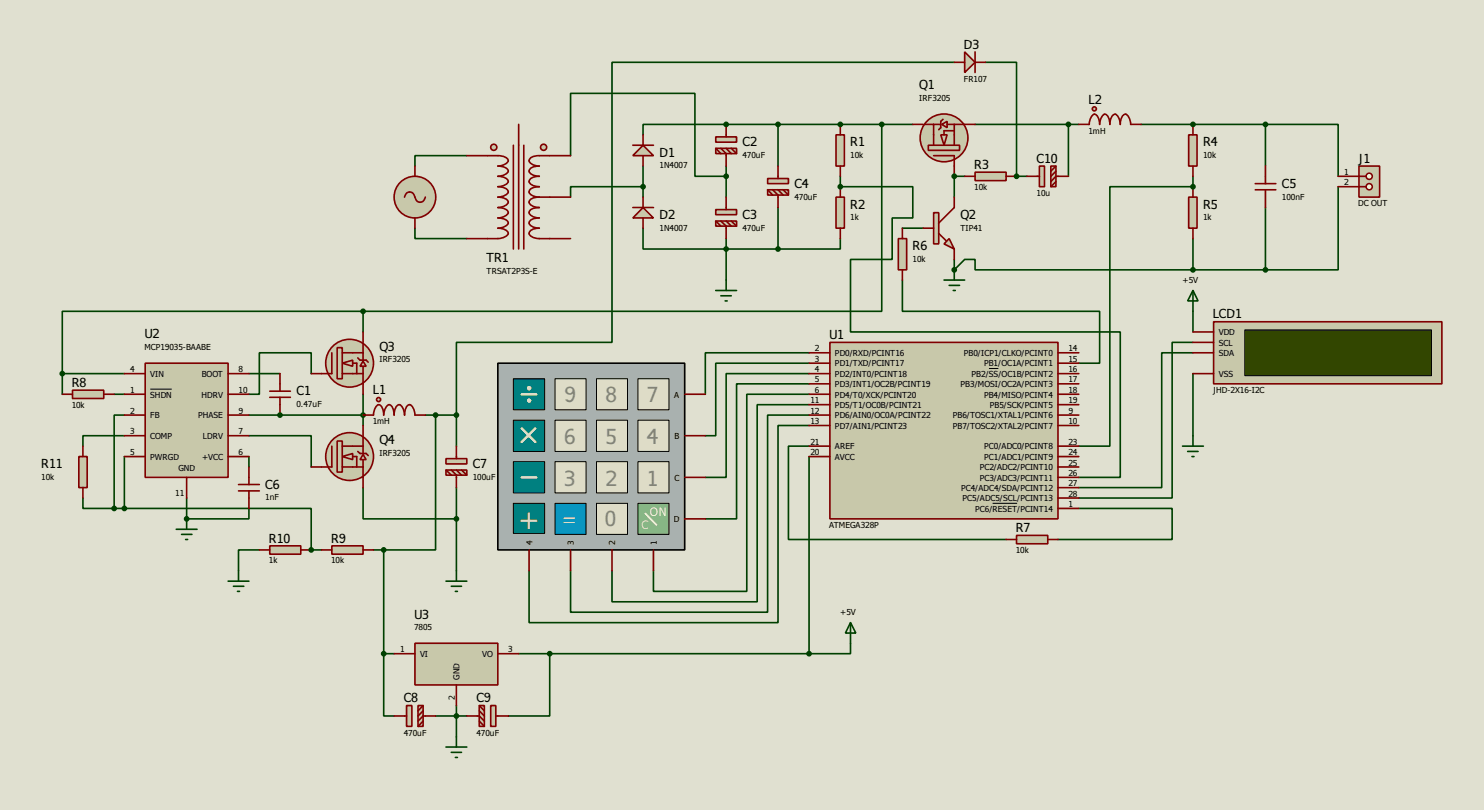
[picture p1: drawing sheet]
<svg xmlns="http://www.w3.org/2000/svg" width="363mm" height="198mm" viewBox="0 0 363 198" stroke-linecap="round" stroke-linejoin="round" font-family="sans-serif">
<path d="M0 0h363.3v198.2h-363.3z" fill="#e0e0d0"/>
<path d="M177.8 30.5h-20.3v2.5M157.5 55.9v5.1h20.3v-2.6" fill="none" stroke="#004000" stroke-width=".4"/>
<circle cx="177.8" cy="30.5" r=".2" fill="#004000"/>
<path d="M177.8 30.5h28M190.5 30.5v10.2M177.8 40.7v7.6M190.5 50.8v10.2M205.8 58.4v2.6h-15.3M190.5 61h-12.7v7.6" fill="none" stroke="#004000" stroke-width=".4"/>
<circle cx="205.8" cy="30.5" r=".2" fill="#004000"/>
<path d="M292.1 43.2v2.5M292.1 58.4v7.7h17.8M309.9 40.7v-10.2h17.8v12.7M309.9 50.8v15.3M327.7 45.7v20.4h-17.8M292.1 76.2v5.1M292.1 83.8h-5.1v38.1h-22.8M292.1 86.4h-7.6v33h-20.3M292.1 91.5v15.2M198.1 109.2h-5v22.9h53.3M264.2 124.5h22.8v7.6h-27.9" fill="none" stroke="#004000" stroke-width=".4"/>
<circle cx="292.1" cy="45.7" r=".2" fill="#004000"/>
<path d="M205.8 43.2v2.5M292.1 45.7h-20.3v63.5h-7.6" fill="none" stroke="#004000" stroke-width=".4"/>
<circle cx="205.8" cy="45.7" r=".2" fill="#004000"/>
<g fill="none" stroke="#004000" stroke-width=".4">
<path d="M114.3 38.1h-12.7v2.6M139.7 38.1v-15.2h30.5v20.3h7.6M205.8 30.5h10.1M101.6 55.9v2.5h12.7M28 96.5h2.5M61 91.5h7.6M76.2 91.5v-5.1h-12.7v10.1h-2.5M88.9 96.5v7.7M198.1 86.4h-25.4v10.1M198.1 88.9h-22.8v17.8h-2.6M198.1 91.5h-20.3v25.4h-5.1M198.1 94h-17.7v33h-7.7"/>
<path d="M198.1 96.5h-15.2v48.3h-22.9v-5.1M198.1 99.1h-12.7v48.2h-35.5v-7.6M61 106.7h15.2v7.6M61 101.6h27.9M198.1 104.2h-7.6v48.2h-60.9v-12.7M198.1 101.6h-10.1v48.3h-48.3v-10.2"/>
</g>
<circle cx="68.6" cy="101.6" r=".2" fill="#004000"/>
<path d="M61 111.8v2.5M45.7 121.9v5.1" fill="none" stroke="#004000" stroke-width=".4"/>
<circle cx="45.7" cy="127" r=".2" fill="#004000"/>
<path d="M61 124.5v2.5h-15.3" fill="none" stroke="#004000" stroke-width=".4"/>
<circle cx="88.9" cy="101.6" r=".2" fill="#004000"/>
<path d="M88.9 119.4v7.6h22.9M111.8 119.4v20.3M63.5 134.6h-5.1v5.1M76.2 134.6h2.6" fill="none" stroke="#004000" stroke-width=".4"/>
<circle cx="76.2" cy="134.6" r=".2" fill="#004000"/>
<path d="M215.9 30.5v45.7h-127M292.1 30.5h17.8M88.9 76.2h-73.6v15.3M88.9 76.2v5.1M15.3 91.5h15.2M15.3 91.5v5M30.5 106.7h-10.2v2.5M30.5 101.6h-2.5v22.9M30.5 111.8v12.7M20.3 121.9v2.6h7.7M28 124.5h2.5M30.5 124.5h45.7v10.1" fill="none" stroke="#004000" stroke-width=".4"/>
<circle cx="292.1" cy="30.5" r=".2" fill="#004000"/>
<g fill="none" stroke="#004000" stroke-width=".4">
<path d="M233.7 15.3h-83.8v68.5h-38.1v17.8M215.9 30.5h7.6M238.8 30.5h25.4M261.6 30.5v12.7M279.4 30.5h12.7M157.5 45.7h-17.8v2.6M157.5 40.7v7.6M233.7 43.2h2.5M104.2 101.6h7.6M106.7 101.6v33h-12.7M111.8 101.6v7.6M198.1 111.8v48.2"/>
<path d="M91.5 134.6h2.5M94 134.6v25.4M208.3 157.5v2.5h-10.2M94 160v15.3h2.5M94 160h2.5M106.7 175.3h7.6M111.8 172.7v7.7M127 160h71.1M134.6 160v15.3h-10.1"/>
</g>
<circle cx="233.7" cy="43.2" r=".2" fill="#004000"/>
<path d="M241.3 15.3h7.6v27.9M221 55.9h5.1M233.7 43.2v5.1M221 68.6v7.6h48.3v12.7h-5.1" fill="none" stroke="#004000" stroke-width=".4"/>
<circle cx="248.9" cy="43.2" r=".2" fill="#004000"/>
<path d="M248.9 43.2h2.6M233.7 63.5v2.6" fill="none" stroke="#004000" stroke-width=".4"/>
<circle cx="233.7" cy="66.1" r=".2" fill="#004000"/>
<path d="M205.8 45.7h17.7v7.7h-5v10.1h-10.2v17.8h66v35.6h-10.1M233.7 66.1l2.5-2.6h2.6v2.6h53.3" fill="none" stroke="#004000" stroke-width=".4"/>
<path d="M203.2 83.8h55.9v43.2h-55.9z" fill="#c8c8aa" stroke="#800000" stroke-width=".4"/>
<g fill="none" stroke="#800000" stroke-width=".4">
<path d="M198.1 86.4h5.1M198.1 88.9h5.1M198.1 94h5.1M198.1 91.5h5.1M198.1 99.1h5.1M198.1 96.5h5.1M259.1 86.4h5.1M259.1 88.9h5.1M259.1 94h5.1M259.1 91.5h5.1M259.1 99.1h5.1M259.1 96.5h5.1"/>
<path d="M198.1 101.6h5.1M198.1 104.2h5.1M198.1 111.8h5.1M198.1 109.2h5.1M259.1 101.6h5.1M259.1 104.2h5.1M259.1 119.4h5.1M259.1 116.9h5.1M259.1 114.3h5.1M259.1 111.8h5.1M259.1 109.2h5.1M259.1 124.5h5.1"/>
<path d="M259.1 121.9h5.1"/>
</g>
<path d="M242.2 90.2h2.3M243.1 123.2h6" fill="none" stroke="#000" stroke-width=".24"/>
<path d="M157.5 35.6l2.5 2.5h-5z" fill="#c8c8aa" stroke="#800000" stroke-width=".4"/>
<path d="M155 35.6h5M157.5 33v2.6M157.5 38.1v2.6" fill="none" stroke="#800000" stroke-width=".4"/>
<path d="M157.5 50.8l2.5 2.6h-5z" fill="#c8c8aa" stroke="#800000" stroke-width=".4"/>
<path d="M155 50.8h5M157.5 48.3v2.5M157.5 53.4v2.5" fill="none" stroke="#800000" stroke-width=".4"/>
<g fill="#c8c8aa" stroke="#800000" stroke-width=".4">
<path d="M175.3 33.5h5.1v1.3h-5.1z"/>
<path d="M175.3 36.3h5.1v1.3h-5.1z"/>
</g>
<path d="M175.3 36.3l1.2 1.3M176.5 36.3l1.3 1.3v3.1M177.8 30.5v3M177.8 36.3l1.3 1.3M179.1 36.3l1.3 1.3" fill="none" stroke="#800000" stroke-width=".4"/>
<g fill="#c8c8aa" stroke="#800000" stroke-width=".4">
<path d="M175.3 51.3h5.1v1.3h-5.1z"/>
<path d="M175.3 54.1h5.1v1.3h-5.1z"/>
</g>
<path d="M175.3 54.1l1.2 1.3M176.5 54.1l1.3 1.3v3M177.8 48.3v3M177.8 54.1l1.3 1.3M179.1 54.1l1.3 1.3" fill="none" stroke="#800000" stroke-width=".4"/>
<g fill="#c8c8aa" stroke="#800000" stroke-width=".4">
<path d="M188 43.7h5.1v1.3h-5.1z"/>
<path d="M188 46.5h5.1v1.3h-5.1z"/>
</g>
<path d="M188 46.5l1.2 1.3M189.2 46.5l1.3 1.3v3M190.5 40.7v3M190.5 46.5l1.3 1.3M191.8 46.5l1.3 1.3" fill="none" stroke="#800000" stroke-width=".4"/>
<g fill="#004000" stroke="#004000" stroke-width=".4">
<circle cx="177.8" cy="61" r=".5"/>
<circle cx="177.8" cy="30.5" r=".5"/>
<circle cx="177.8" cy="43.2" r=".5"/>
</g>
<path d="M175.3 71.1h5.1M176.5 72.4h2.6M177.6 73.7h.5M177.8 68.6v2.5" fill="none" stroke="#004000" stroke-width=".4"/>
<path d="M204.7 33h2.1v7.7h-2.1z" fill="#c8c8aa" stroke="#800000" stroke-width=".4"/>
<path d="M205.8 30.5v2.5M205.8 40.7v2.5" fill="none" stroke="#800000" stroke-width=".4"/>
<path d="M204.7 48.3h2.1v7.6h-2.1z" fill="#c8c8aa" stroke="#800000" stroke-width=".4"/>
<path d="M205.8 45.7v2.6M205.8 55.9v2.5" fill="none" stroke="#800000" stroke-width=".4"/>
<g fill="#004000" stroke="#004000" stroke-width=".4">
<circle cx="190.5" cy="61" r=".5"/>
<circle cx="190.5" cy="30.5" r=".5"/>
<circle cx="205.7" cy="30.5" r=".5"/>
</g>
<path d="M291.1 33h2v7.7h-2z" fill="#c8c8aa" stroke="#800000" stroke-width=".4"/>
<path d="M292.1 30.5v2.5M292.1 40.7v2.5" fill="none" stroke="#800000" stroke-width=".4"/>
<path d="M291.1 48.3h2v7.6h-2z" fill="#c8c8aa" stroke="#800000" stroke-width=".4"/>
<path d="M292.1 45.7v2.6M292.1 55.9v2.5M307.4 46.5h5M307.4 45h5M309.9 40.7v4.3M309.9 46.5v4.3" fill="none" stroke="#800000" stroke-width=".4"/>
<circle cx="292.1" cy="66.1" r=".5" fill="#004000" stroke="#004000" stroke-width=".4"/>
<path d="M332.8 40.7h5v7.6h-5z" fill="#c8c8aa" stroke="#800000" stroke-width=".4"/>
<path d="M332.8 43.2h1.7" fill="none" stroke="#800000" stroke-width=".4"/>
<circle cx="335.2" cy="43.2" r=".75" fill="#feffff" stroke="#800000" stroke-width=".4"/>
<path d="M332.8 45.7h1.7" fill="none" stroke="#800000" stroke-width=".4"/>
<circle cx="335.2" cy="45.7" r=".75" fill="#feffff" stroke="#800000" stroke-width=".4"/>
<path d="M327.7 43.2h5.1M327.7 45.7h5.1" fill="none" stroke="#800000" stroke-width=".4"/>
<g fill="#004000" stroke="#004000" stroke-width=".4">
<circle cx="309.8" cy="30.5" r=".5"/>
<circle cx="309.8" cy="66.1" r=".5"/>
</g>
<path d="M297.2 78.8h55.9v15.2h-55.9z" fill="#c8c8aa" stroke="#800000" stroke-width=".4"/>
<path d="M304.8 80.8h45.7v11.2h-45.7z" fill="#324600" stroke="#000" stroke-width=".25"/>
<path d="M292.1 91.5h5.1M292.1 83.8h5.1M292.1 81.3h5.1M292.1 86.4h5.1" fill="none" stroke="#800000" stroke-width=".4"/>
<path d="M292.1 71.1l1.3 2.6h-2.6zM292.1 71.1v5.1M289.6 109.2h5.1M290.8 110.5h2.6M291.9 111.8h.5M292.1 106.7v2.5" fill="none" stroke="#004000" stroke-width=".4"/>
<path d="M248.9 131.1h7.7v2h-7.7z" fill="#c8c8aa" stroke="#800000" stroke-width=".4"/>
<path d="M246.4 132.1h2.5M256.6 132.1h2.5" fill="none" stroke="#800000" stroke-width=".4"/>
<g fill="#004000" stroke="#004000" stroke-width=".4">
<circle cx="292.1" cy="45.7" r=".5"/>
<circle cx="205.7" cy="45.7" r=".5"/>
</g>
<path d="M121.9 88.9h45.8v45.7h-45.8z" fill="#a9b1af" stroke="#000" stroke-width=".4"/>
<g fill="#dedcc7" stroke="#000" stroke-width=".24">
<path d="M156.2 92.7h7.6v7.6h-7.6z"/>
<path d="M146.1 92.7h7.6v7.6h-7.6z"/>
<path d="M135.9 92.7h7.6v7.6h-7.6z"/>
</g>
<path d="M125.7 92.7h7.7v7.6h-7.7z" fill="#008080" stroke="#000" stroke-width=".24"/>
<g fill="#dedcc7" stroke="#000" stroke-width=".24">
<path d="M156.2 102.9h7.6v7.6h-7.6z"/>
<path d="M146.1 102.9h7.6v7.6h-7.6z"/>
<path d="M135.9 102.9h7.6v7.6h-7.6z"/>
</g>
<path d="M125.7 102.9h7.7v7.6h-7.7z" fill="#008080" stroke="#000" stroke-width=".24"/>
<g fill="#dedcc7" stroke="#000" stroke-width=".24">
<path d="M156.2 113h7.6v7.7h-7.6z"/>
<path d="M146.1 113h7.6v7.7h-7.6z"/>
<path d="M135.9 113h7.6v7.7h-7.6z"/>
</g>
<path d="M135.9 123.2h7.6v7.6h-7.6z" fill="#0197c9" stroke="#000" stroke-width=".24"/>
<path d="M125.7 113h7.7v7.7h-7.7z" fill="#008080" stroke="#000" stroke-width=".24"/>
<path d="M127.8 96.5h3.5M127.8 116.9h3.5M127.8 104.9l3.3 3.3" fill="none" stroke="#dedcc7" stroke-width=".65"/>
<g fill="#c8c8aa" stroke="#dedcc7" stroke-width=".65">
<circle cx="129.6" cy="95" r=".25"/>
<circle cx="129.6" cy="98.1" r=".25"/>
</g>
<path d="M125.7 123.2h7.7v7.4h-7.7z" fill="#008080" stroke="#000" stroke-width=".24"/>
<path d="M131.1 104.9l-3.3 3.3" fill="none" stroke="#dedcc7" stroke-width=".65"/>
<path d="M156.2 123.2h7.6v7.6h-7.6z" fill="#81b57d" stroke="#000" stroke-width=".24"/>
<path d="M158 125.7l2.8 2.8" fill="none" stroke="#fafbdb" stroke-width=".45"/>
<path d="M146.1 123.2h7.6v7.6h-7.6z" fill="#dedcc7" stroke="#000" stroke-width=".24"/>
<g fill="none" stroke="#800000" stroke-width=".4">
<path d="M119.4 38.1a8.7 8.7 0 0 1 4.3 .3 .87 .87 0 0 1 .7 1.2l-.3 .3a3.6 3.6 0 0 1-2.2 .8h.6a2.03 2.03 0 0 1 2 1.2 2.68 2.68 0 0 1-2.6 1.3h.6a2.06 2.06 0 0 1 2 1.3 2.68 2.68 0 0 1-2.6 1.2h.6a2 2 0 0 1 2 1.3 2.68 2.68 0 0 1-2.6 1.3h.6a2.03 2.03 0 0 1 2 1.2 2.61 2.61 0 0 1-2.6 1.3h.6a2.03 2.03 0 0 1 2 1.3 2.7 2.7 0 0 1-2.6 1.3h.6a2.03 2.03 0 0 1 2 1.2 2.68 2.68 0 0 1-2.6 1.3h.6a2.06 2.06 0 0 1 2 1.3 2.68 2.68 0 0 1-2.6 1.2h-2.5M125.7 35.6v25.4M127 35.6v25.4M128.3 35.6v25.4M134.6 38.1a8.7 8.7 0 0 0-4.4 .3 .9 .9 0 0 0-.7 .9 .9 .9 0 0 0 .7 .9l1.9 .5a2.09 2.09 0 0 0-2.5 1.2 2.37 2.37 0 0 0 2.5 1.3 2.1 2.1 0 0 0-2.5 1.3 2.37 2.37 0 0 0 2.5 1.2 2.06 2.06 0 0 0-2.5 1.3 2.37 2.37 0 0 0 2.5 1.3 2.09 2.09 0 0 0-2.5 1.2 2.32 2.32 0 0 0 2.5 1.3 2.09 2.09 0 0 0-2.5 1.3 2.38 2.38 0 0 0 2.5 1.3 2.09 2.09 0 0 0-2.5 1.2 2.37 2.37 0 0 0 2.5 1.3 2.1 2.1 0 0 0-2.5 1.3 2.37 2.37 0 0 0 2.5 1.2h2.5M167.7 96.5h5M167.7 106.7h5M167.7 116.9h5M129.6 134.6v5.1M139.7 134.6v5.1M149.9 134.6v5.1M160 134.6v5.1"/>
<path d="M167.7 127h5"/>
</g>
<circle cx="215.9" cy="30.5" r=".5" fill="#004000" stroke="#004000" stroke-width=".4"/>
<g fill="#c8c8aa" stroke="#800000" stroke-width=".4">
<circle cx="133.1" cy="36.1" r=".75"/>
<circle cx="120.9" cy="36.1" r=".75"/>
</g>
<path d="M114.3 38.1h5.1M127 30.5v5.1M134.6 38.1h5.1M114.3 58.4h5.1M132.1 48.3h7.6M134.6 58.4h5.1" fill="none" stroke="#800000" stroke-width=".4"/>
<circle cx="101.6" cy="48.3" r="5.1" fill="#c8c8aa" stroke="#800000" stroke-width=".4"/>
<path d="M99.1 48.3a1.28 1.28 0 0 1 1.2-1.3 1.28 1.28 0 0 1 1.3 1.3 1.28 1.28 0 0 0 1.3 1.2 1.28 1.28 0 0 0 1.3-1.2M101.6 40.7v2.5M101.6 53.4v2.5" fill="none" stroke="#800000" stroke-width=".4"/>
<path d="M35.6 88.9h20.3v28h-20.3z" fill="#c8c8aa" stroke="#800000" stroke-width=".4"/>
<path d="M30.5 96.5h5.1M30.5 91.5h5.1M55.9 96.5h5.1M55.9 91.5h5.1M30.5 106.7h5.1M30.5 101.6h5.1M30.5 111.8h5.1M45.7 116.9v5M55.9 106.7h5.1M55.9 101.6h5.1M55.9 111.8h5.1" fill="none" stroke="#800000" stroke-width=".4"/>
<path d="M36.8 95.3h5.3" fill="none" stroke="#000" stroke-width=".24"/>
<path d="M17.8 95.5h7.6v2.1h-7.6z" fill="#c8c8aa" stroke="#800000" stroke-width=".4"/>
<path d="M15.3 96.5h2.5M25.4 96.5h2.6" fill="none" stroke="#800000" stroke-width=".4"/>
<path d="M43.2 129.6h5.1M44.5 130.8h2.5M45.5 132.1h.5M45.7 127v2.6" fill="none" stroke="#004000" stroke-width=".4"/>
<g fill="#c8c8aa" stroke="#800000" stroke-width=".4">
<path d="M83.8 88.9l2.6-.7v1.5z"/>
<circle cx="85.6" cy="88.9" r="5.9"/>
</g>
<path d="M82.6 85.1h1.2v7.6h-1.2z" fill="#c8c8aa" stroke="#800000" stroke-width=".4"/>
<path d="M81.3 86.4v5.1h-2.5M83.8 91.5h5.1M83.8 86.4h5.1M86.4 88.9h1v2.6" fill="none" stroke="#800000" stroke-width=".4"/>
<path d="M88.9 88.4l.8 1.3h-1.5z" fill="#c8c8aa" stroke="#800000" stroke-width=".4"/>
<path d="M76.2 91.5h2.6M87.6 87.6l.6 .6h1.5l.5 .5M88.9 81.3v2.5M88.9 84.1v4.1M88.9 89.7v6.8" fill="none" stroke="#800000" stroke-width=".4"/>
<g fill="#c8c8aa" stroke="#800000" stroke-width=".4">
<path d="M83.8 111.8l2.6-.8v1.5z"/>
<circle cx="85.6" cy="111.8" r="5.9"/>
</g>
<path d="M82.6 108h1.2v7.6h-1.2z" fill="#c8c8aa" stroke="#800000" stroke-width=".4"/>
<path d="M81.3 109.2v5.1h-2.5M83.8 114.3h5.1M83.8 109.2h5.1M86.4 111.8h1v2.5" fill="none" stroke="#800000" stroke-width=".4"/>
<path d="M88.9 111.3l.8 1.2h-1.5z" fill="#c8c8aa" stroke="#800000" stroke-width=".4"/>
<g fill="none" stroke="#800000" stroke-width=".4">
<path d="M66.1 97.3h5M66.1 95.8h5M68.6 91.5v4.3M68.6 97.3v4.3M58.4 118.6h5.1M61 114.3v4.3M76.2 114.3h2.6M87.6 110.5l.6 .5h1.5l.5 .5M88.9 104.2v2.5M88.9 106.9v4.1M88.9 112.5v6.9M91.5 101.6l.2-1.2a1.29 1.29 0 0 1 1.4-1.3 2.8 2.8 0 0 1 .9 2.5 2.7 2.7 0 0 1 1.3-2.5 2.31 2.31 0 0 1 1.2 2.5v-.6a2 2 0 0 1 1.3-1.9 2.68 2.68 0 0 1 1.3 2.5v-.6a2.03 2.03 0 0 1 1.2-1.9 2.61 2.61 0 0 1 1.3 2.5"/>
<path d="M58.4 120.2h5.1M61 120.2v4.3"/>
</g>
<g fill="#004000" stroke="#004000" stroke-width=".4">
<circle cx="88.9" cy="101.6" r=".5"/>
<circle cx="68.5" cy="101.6" r=".5"/>
<circle cx="45.7" cy="127" r=".5"/>
</g>
<circle cx="92.7" cy="97.8" r=".5" fill="#c8c8aa" stroke="#800000" stroke-width=".4"/>
<path d="M88.9 101.6h2.6M101.6 101.6h2.6" fill="none" stroke="#800000" stroke-width=".4"/>
<g fill="#c8c8aa" stroke="#800000" stroke-width=".4">
<path d="M109.2 112.3h5.1v1.3h-5.1z"/>
<path d="M109.2 115.1h5.1v1.2h-5.1z"/>
</g>
<path d="M109.2 115.1l1.3 1.2M110.5 115.1l1.3 1.2v3.1M111.8 109.2v3.1M111.8 115.1l1.2 1.2M113 115.1l1.3 1.2" fill="none" stroke="#800000" stroke-width=".4"/>
<path d="M81.3 133.6h7.6v2.1h-7.6z" fill="#c8c8aa" stroke="#800000" stroke-width=".4"/>
<path d="M78.8 134.6h2.5M88.9 134.6h2.6" fill="none" stroke="#800000" stroke-width=".4"/>
<path d="M66.1 133.6h7.6v2.1h-7.6z" fill="#c8c8aa" stroke="#800000" stroke-width=".4"/>
<path d="M63.5 134.6h2.6M73.7 134.6h2.5" fill="none" stroke="#800000" stroke-width=".4"/>
<path d="M58.4 139.7v2.6M111.8 139.7v2.6M55.9 142.3h5.1M57.2 143.5h2.5M58.2 144.8h.5M109.2 142.3h5.1M110.5 143.5h2.5M111.5 144.8h.5" fill="none" stroke="#004000" stroke-width=".4"/>
<g fill="#004000" stroke="#004000" stroke-width=".4">
<circle cx="111.7" cy="127" r=".5"/>
<circle cx="76.2" cy="134.6" r=".5"/>
</g>
<path d="M19.3 111.8h2.1v7.6h-2.1z" fill="#c8c8aa" stroke="#800000" stroke-width=".4"/>
<path d="M20.3 109.2v2.6M20.3 119.4v2.5" fill="none" stroke="#800000" stroke-width=".4"/>
<g fill="#004000" stroke="#004000" stroke-width=".4">
<circle cx="27.9" cy="124.5" r=".5"/>
<circle cx="30.4" cy="124.5" r=".5"/>
<circle cx="15.2" cy="91.5" r=".5"/>
<circle cx="88.9" cy="76.2" r=".5"/>
<circle cx="292.1" cy="30.5" r=".5"/>
</g>
<path d="M208.3 152.4l1.3 2.6h-2.6zM208.3 152.4v5.1" fill="none" stroke="#004000" stroke-width=".4"/>
<g fill="#c8c8aa" stroke="#800000" stroke-width=".4">
<path d="M230.4 33h1.5l-.7 2.6z"/>
<circle cx="231.1" cy="33.8" r="5.9"/>
</g>
<path d="M227.3 35.6h7.7v1.2h-7.7z" fill="#c8c8aa" stroke="#800000" stroke-width=".4"/>
<path d="M228.6 38.1h5.1v2.6M228.6 30.5v5.1M233.7 30.5v5.1M233.7 32h-2.5v1" fill="none" stroke="#800000" stroke-width=".4"/>
<path d="M230.6 30.5l1.3-.8v1.6z" fill="#c8c8aa" stroke="#800000" stroke-width=".4"/>
<path d="M223.5 30.5h2.6M226.3 30.5h4.1M230.9 29.2l-.5 .5v1.6l-.5 .5M231.9 30.5h6.9M266.7 30.5l.2-1.3a1.29 1.29 0 0 1 1.4-1.2 2.75 2.75 0 0 1 1 2.5l.2-1.3a1.29 1.29 0 0 1 1.4-1.2 2.76 2.76 0 0 1 .9 2.5v-.7a2.05 2.05 0 0 1 1.3-1.8 2.65 2.65 0 0 1 1.2 2.5v-.7a1.98 1.98 0 0 1 1.3-1.8 2.65 2.65 0 0 1 1.3 2.5M233.7 40.7v2.5" fill="none" stroke="#800000" stroke-width=".4"/>
<circle cx="267.9" cy="26.7" r=".5" fill="#c8c8aa" stroke="#800000" stroke-width=".4"/>
<path d="M264.2 30.5h2.5M276.9 30.5h2.5" fill="none" stroke="#800000" stroke-width=".4"/>
<path d="M101.6 157.5h20.3v10.2h-20.3z" fill="#c8c8aa" stroke="#800000" stroke-width=".4"/>
<path d="M96.5 160h5.1M111.8 167.7v5M121.9 160h5.1" fill="none" stroke="#800000" stroke-width=".4"/>
<circle cx="93.9" cy="134.6" r=".5" fill="#004000" stroke="#004000" stroke-width=".4"/>
<g fill="#c8c8aa" stroke="#800000" stroke-width=".4">
<path d="M99.6 172.7h1.3v5.1h-1.3z"/>
<path d="M102.4 172.7h1.2v5.1h-1.2z"/>
</g>
<path d="M96.5 175.3h3.1M103.6 172.7l-1.2 1.3M103.6 174l-1.2 1.3M103.6 176.5l-1.2 1.3M106.7 175.3h-3.1l-1.2 1.2" fill="none" stroke="#800000" stroke-width=".4"/>
<circle cx="93.9" cy="160" r=".5" fill="#004000" stroke="#004000" stroke-width=".4"/>
<g fill="#c8c8aa" stroke="#800000" stroke-width=".4">
<path d="M120.2 172.7h1.2v5.1h-1.2z"/>
<path d="M117.4 172.7h1.2v5.1h-1.2z"/>
</g>
<path d="M114.3 175.3h3.1l1.2 1.2M117.4 172.7l1.2 1.3M117.4 174l1.2 1.3M117.4 176.5l1.2 1.3M121.4 175.3h3.1" fill="none" stroke="#800000" stroke-width=".4"/>
<g fill="#004000" stroke="#004000" stroke-width=".4">
<circle cx="111.7" cy="175.3" r=".5"/>
<circle cx="134.6" cy="160" r=".5"/>
<circle cx="198.1" cy="160" r=".5"/>
<circle cx="106.6" cy="101.6" r=".5"/>
</g>
<path d="M109.2 182.9h5.1M110.5 184.2h2.5M111.5 185.4h.5M111.8 180.4v2.5" fill="none" stroke="#004000" stroke-width=".4"/>
<path d="M236.2 12.7l2.6 2.6-2.6 2.5z" fill="#c8c8aa" stroke="#800000" stroke-width=".4"/>
<path d="M233.7 15.3h2.5M238.8 12.7v5.1M238.8 15.3h2.5" fill="none" stroke="#800000" stroke-width=".4"/>
<g fill="#004000" stroke="#004000" stroke-width=".4">
<circle cx="157.4" cy="45.7" r=".5"/>
<circle cx="111.7" cy="101.6" r=".5"/>
</g>
<g fill="#c8c8aa" stroke="#800000" stroke-width=".4">
<path d="M254.5 40.7h1.3v5h-1.3z"/>
<path d="M257.3 40.7h1.3v5h-1.3z"/>
</g>
<path d="M251.5 43.2h3M258.6 40.7l-1.3 1.2M258.6 41.9l-1.3 1.3M258.6 44.5l-1.3 1.2M261.6 43.2h-3l-1.3 1.3" fill="none" stroke="#800000" stroke-width=".4"/>
<circle cx="261.6" cy="30.5" r=".5" fill="#004000" stroke="#004000" stroke-width=".4"/>
<path d="M238.8 42.2h7.6v2h-7.6z" fill="#c8c8aa" stroke="#800000" stroke-width=".4"/>
<path d="M236.2 43.2h2.6M246.4 43.2h2.5" fill="none" stroke="#800000" stroke-width=".4"/>
<path d="M232.4 58.4l1.3 2.6-2.5-1.3z" fill="#c8c8aa" stroke="#800000" stroke-width=".4"/>
<path d="M228.6 52.1h1.3v7.6h-1.3z" fill="#c8c8aa" stroke="#800000" stroke-width=".4"/>
<path d="M226.1 55.9h2.5M229.9 57.2l1.8 1.7M233.7 48.3v2.5l-3.8 3.8M233.7 61v2.5" fill="none" stroke="#800000" stroke-width=".4"/>
<circle cx="233.6" cy="43.2" r=".5" fill="#004000" stroke="#004000" stroke-width=".4"/>
<path d="M231.2 68.6h5M232.4 69.9h2.6M233.4 71.1h.5M233.7 66.1v2.5" fill="none" stroke="#004000" stroke-width=".4"/>
<path d="M220 58.4h2v7.7h-2z" fill="#c8c8aa" stroke="#800000" stroke-width=".4"/>
<path d="M221 55.9v2.5M221 66.1v2.5" fill="none" stroke="#800000" stroke-width=".4"/>
<g fill="#004000" stroke="#004000" stroke-width=".4">
<circle cx="248.9" cy="43.2" r=".5"/>
<circle cx="233.6" cy="66.1" r=".5"/>
</g>
<text font-size="8.6" x="127" y="129.8">+</text>
<g font-size="6.2" fill="#808080">
<text x="138.1" y="98.5">9</text>
<text x="148.3" y="98.5">8</text>
<text x="158.4" y="98.5">7</text>
<text x="138.1" y="108.7">6</text>
<text x="148.3" y="108.7">5</text>
<text x="158.4" y="108.7">4</text>
<text x="138.1" y="118.9">3</text>
<text x="148.3" y="118.9">2</text>
<text x="158.4" y="118.9">1</text>
<text x="148.1" y="128.8">0</text>
</g>
<text font-size="6.2" fill="#dedcc7" x="137.6" y="129">=</text>
<g font-size="3.7">
<text x="236" y="11.9">D3</text>
<text x="225.1" y="21.9">Q1</text>
<text x="266.5" y="25.4">L2</text>
<text x="181.8" y="35.9">C2</text>
<text x="208.2" y="35.9">R1</text>
<text x="294.6" y="35.9">R4</text>
<text x="161.5" y="38.4">D1</text>
<text x="238.6" y="41.3">R3</text>
<text x="253.8" y="39.9">C10</text>
<text x="332.6" y="39.9">J1</text>
<text x="194.5" y="46">C4</text>
<text x="313.9" y="46">C5</text>
<text x="161.5" y="53.6">D2</text>
<text x="181.8" y="53.6">C3</text>
<text x="208.2" y="51.1">R2</text>
<text x="235.2" y="53.6">Q2</text>
<text x="294.6" y="51.1">R5</text>
<text x="119.2" y="64.2">TR1</text>
<text x="223.5" y="61.3">R6</text>
<text x="297" y="78">LCD1</text>
<text x="35.4" y="82.9">U2</text>
<text x="203" y="83">U1</text>
<text x="92.9" y="85.9">Q3</text>
<text x="17.6" y="94.7">R8</text>
<text x="72.6" y="96.8">C1</text>
<text x="91.3" y="96.5">L1</text>
<text x="92.9" y="108.8">Q4</text>
<text x="10.1" y="114.6">R11</text>
<text x="65" y="119.7">C6</text>
<text x="115.8" y="114.6">C7</text>
<text x="248.7" y="130.3">R7</text>
<text x="65.9" y="132.8">R10</text>
<text x="81.1" y="132.8">R9</text>
<text x="101.4" y="151.5">U3</text>
<text x="98.9" y="171.9">C8</text>
<text x="116.7" y="171.9">C9</text>
</g>
<text font-size="3.5" fill="#eff2c4" x="157.1" y="129.6">C</text>
<text font-size="3.5" fill="#fafbdb" x="159.1" y="126.3">ON</text>
<g font-size="2.5">
<text x="236" y="20">FR107</text>
<text x="225.1" y="24.7">IRF3205</text>
<text x="266.5" y="32.7">1mH</text>
<text x="161.5" y="41.2">1N4007</text>
<text x="181.8" y="38.6">470uF</text>
<text x="208.2" y="38.6">10k</text>
<text x="294.6" y="38.6">10k</text>
<text x="238.6" y="46.5">10k</text>
<text x="253.8" y="48">10u</text>
<text x="329.1" y="42.8">1</text>
<text x="329.1" y="45.4">2</text>
<text x="194.5" y="48.9">470uF</text>
<text x="208.2" y="53.9">1k</text>
<text x="294.6" y="53.9">1k</text>
<text x="313.9" y="48.9">100nF</text>
<text x="332.6" y="50.5">DC OUT</text>
<text x="161.5" y="56.4">1N4007</text>
<text x="181.8" y="56.4">470uF</text>
<text x="235.2" y="56.4">TIP41</text>
<text x="223.5" y="64.1">10k</text>
<text x="119.2" y="67">TRSAT2P3S-E</text>
<text x="289.6" y="69.4">+5V</text>
<text x="298.5" y="82.1">VDD</text>
<text x="35.4" y="85.7">MCP19035-BAABE</text>
<text x="92.9" y="88.7">IRF3205</text>
<text x="199.6" y="88.5">3</text>
<text x="199.6" y="86">2</text>
<text x="204.5" y="89.7">PD1/TXD/PCINT17</text>
<text x="204.5" y="87.1">PD0/RXD/PCINT16</text>
<text x="236" y="87.1">PB0/ICP1/CLKO/PCINT0</text>
<text x="241" y="89.7">PB1/OC1A/PCINT1</text>
<text x="261.6" y="86">14</text>
<text x="261.6" y="88.5">15</text>
<text x="298.5" y="84.6">SCL</text>
<text x="298.5" y="87.1">SDA</text>
<text x="31.9" y="91.1">4</text>
<text x="36.8" y="92.3">VIN</text>
<text x="49.4" y="92.3">BOOT</text>
<text x="58.4" y="91.1">8</text>
<text x="199.6" y="93.6">5</text>
<text x="199.6" y="91.1">4</text>
<text x="204.5" y="94.8">PD3/INT1/OC2B/PCINT19</text>
<text x="204.5" y="92.3">PD2/INT0/PCINT18</text>
<text x="235.2" y="94.8">PB3/MOSI/OC2A/PCINT3</text>
<text x="237.9" y="92.3">PB2/SS/OC1B/PCINT2</text>
<text x="261.6" y="93.6">17</text>
<text x="261.6" y="91.1">16</text>
<text x="298.5" y="92.3">VSS</text>
<text x="17.6" y="99.8">10k</text>
<text x="31.9" y="96.2">1</text>
<text x="31.9" y="101.2">2</text>
<text x="36.8" y="97.3">SHDN</text>
<text x="49.4" y="97.3">HDRV</text>
<text x="58.4" y="96.2">10</text>
<text x="58.4" y="101.2">9</text>
<text x="72.6" y="99.7">0.47uF</text>
<text x="165.1" y="97.3">A</text>
<text x="198.5" y="101.2">12</text>
<text x="198.5" y="98.7">11</text>
<text x="199.6" y="96.2">6</text>
<text x="204.5" y="99.9">PD5/T1/OC0B/PCINT21</text>
<text x="204.5" y="97.3">PD4/T0/XCK/PCINT20</text>
<text x="241" y="97.3">PB4/MISO/PCINT4</text>
<text x="242.4" y="99.9">PB5/SCK/PCINT5</text>
<text x="261.6" y="96.2">18</text>
<text x="261.6" y="98.7">19</text>
<text x="261.6" y="101.2">9</text>
<text x="297" y="96.2">JHD-2X16-I2C</text>
<text x="31.9" y="106.3">3</text>
<text x="36.8" y="107.5">COMP</text>
<text x="36.8" y="102.4">FB</text>
<text x="48.5" y="102.4">PHASE</text>
<text x="49.7" y="107.5">LDRV</text>
<text x="58.4" y="106.3">7</text>
<text x="91.3" y="103.9">1mH</text>
<text x="165.2" y="107.5">B</text>
<text x="198.5" y="103.8">13</text>
<text x="204.5" y="102.4">PD6/AIN0/OC0A/PCINT22</text>
<text x="204.5" y="105">PD7/AIN1/PCINT23</text>
<text x="233.3" y="105">PB7/TOSC2/XTAL2/PCINT7</text>
<text x="233.3" y="102.4">PB6/TOSC1/XTAL1/PCINT6</text>
<text x="261.6" y="103.8">10</text>
<text x="31.9" y="111.4">5</text>
<text x="36.8" y="112.6">PWRGD</text>
<text x="49.5" y="112.6">+VCC</text>
<text x="58.4" y="111.4">6</text>
<text x="92.9" y="111.6">IRF3205</text>
<text x="198.5" y="111.4">20</text>
<text x="198.5" y="108.9">21</text>
<text x="204.5" y="112.6">AVCC</text>
<text x="204.5" y="110">AREF</text>
<text x="241" y="112.6">PC1/ADC1/PCINT9</text>
<text x="241" y="110">PC0/ADC0/PCINT8</text>
<text x="261.6" y="114">25</text>
<text x="261.6" y="111.4">24</text>
<text x="261.6" y="108.9">23</text>
<text x="10.1" y="117.4">10k</text>
<text x="43.7" y="115.2">GND</text>
<text x="115.8" y="117.4">100uF</text>
<text x="165.2" y="117.7">C</text>
<text x="239.9" y="117.7">PC3/ADC3/PCINT11</text>
<text x="239.9" y="115.1">PC2/ADC2/PCINT10</text>
<text x="261.6" y="119">27</text>
<text x="261.6" y="116.5">26</text>
<text x="42.9" y="121.4">11</text>
<text x="65" y="122.5">1nF</text>
<text x="235.4" y="120.2">PC4/ADC4/SDA/PCINT12</text>
<text x="235.7" y="122.7">PC5/ADC5/SCL/PCINT13</text>
<text x="238.8" y="125.3">PC6/RESET/PCINT14</text>
<text x="261.6" y="124.1">1</text>
<text x="261.6" y="121.6">28</text>
<text x="165" y="127.8">D</text>
<text x="203" y="129.3">ATMEGA328P</text>
<text x="65.9" y="137.9">1k</text>
<text x="81.1" y="137.9">10k</text>
<text x="130.4" y="133.3" transform="rotate(-90 130.4 133.3)">4</text>
<text x="140.5" y="133.4" transform="rotate(-90 140.5 133.4)">3</text>
<text x="150.7" y="133.4" transform="rotate(-90 150.7 133.4)">2</text>
<text x="160.8" y="133.3" transform="rotate(-90 160.8 133.3)">1</text>
<text x="248.7" y="135.4">10k</text>
<text x="101.4" y="154.3">7805</text>
<text x="205.8" y="150.7">+5V</text>
<text x="98" y="159.7">1</text>
<text x="102.9" y="160.8">VI</text>
<text x="118.1" y="160.8">VO</text>
<text x="124.5" y="159.7">3</text>
<text x="112.5" y="166.3" transform="rotate(-90 112.5 166.3)">GND</text>
<text x="111.4" y="171.3" transform="rotate(-90 111.4 171.3)">2</text>
<text x="98.9" y="180.1">470uF</text>
<text x="116.7" y="180.1">470uF</text>
</g>
</svg>
